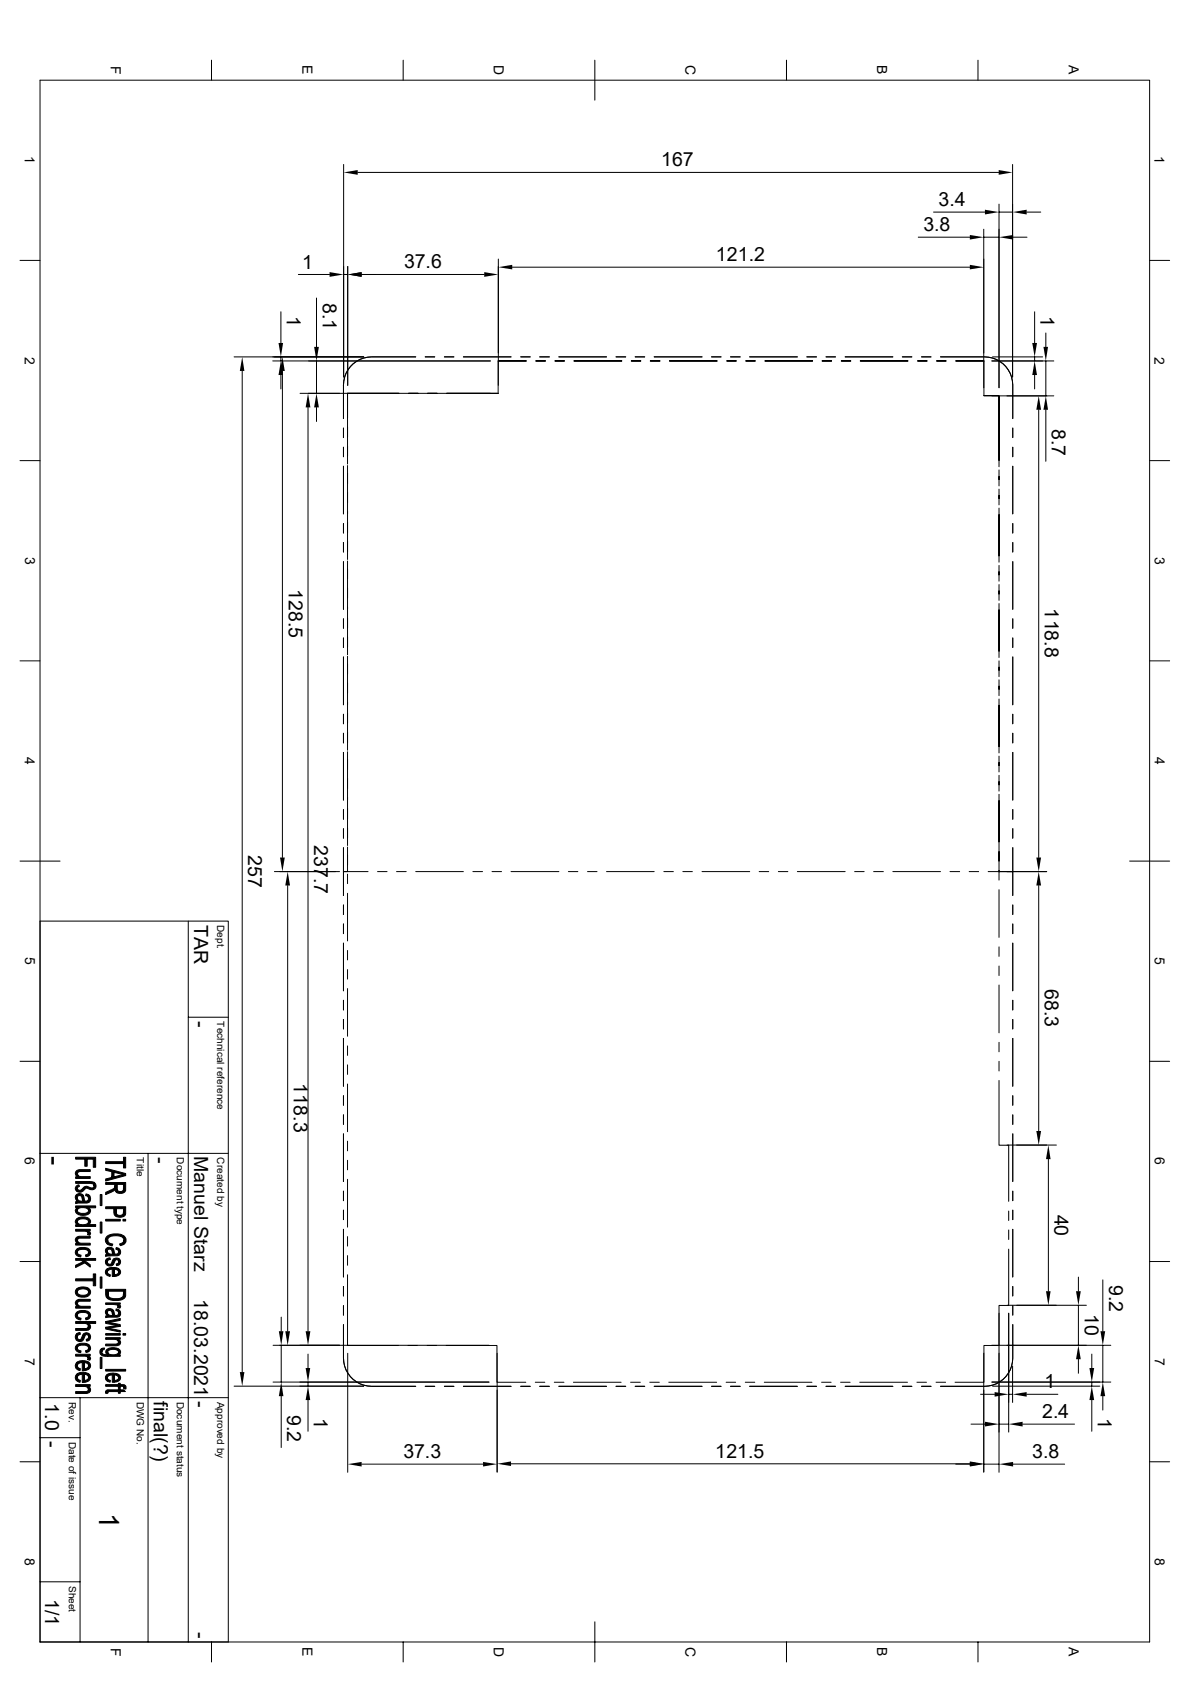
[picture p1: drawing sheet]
<svg xmlns="http://www.w3.org/2000/svg" width="297mm" height="420mm" viewBox="0 0 297 420" stroke-linecap="round" stroke-linejoin="round" font-family="sans-serif">
<g fill="none" stroke="#000" stroke-width=".25">
<path d="M52.8 15v5M100.6 15v5M148.5 15v10M196.3 15v5M244.1 15v5M10 20h276.9v390h-276.9zM85.8 41.1v53M89.3 43.1h160M229.2 59.2h12.9M233 53h12.8M245.5 57.2v39.6M245.5 59.2h3.8"/>
<path d="M249.3 51v45.8M249.3 53h3.4M252.7 41.1v53M252.9 59.2h3.4M256.2 53h3.6M5 65h5M70.1 77.9v7.7M74.5 68.5h7.8M79 74.4v12.2M85.8 68.5h1M86.8 66.5v29.7M90.3 68.5h30.6"/>
<path d="M124.4 64.7v31.5M127.8 66.7h114.3M258.2 77.9v7.7M286.9 65h5M58.4 89.1h32.4M60.5 92.6v250M68.1 90.1h54.3M70.1 89.1v1M70.1 93.6v3.5M70.5 92.6v121.5M74.9 98.2h49.4M79 90.1v8.1"/>
<path d="M86.7 98.2v17.7M103.8 89.1h-11a7 7 0 0 0-7.1 7v8.4M106.1 89.1h2.4M110.9 89.1h2.4M115.7 89.1h11.9M124.3 90.1v8.1zM124.3 90.1h7.1M130 89.1h2.3M133.7 90.1h2.4M134.7 89.1h2.4M138.5 90.1h2.4M139.5 89.1h11.9"/>
<path d="M143.3 90.1h11.9M153.8 89.1h2.4M157.6 90.1h2.3M158.5 89.1h2.4M162.3 90.1h2.4M163.3 89.1h11.9M167.1 90.1h11.9M177.6 89.1h2.4M181.4 90.1h2.4M182.3 89.1h2.4M186.1 90.1h2.4M187.1 89.1h11.9"/>
<path d="M190.9 90.1h11.9M201.4 89.1h2.4M205.2 90.1h2.4M206.2 89.1h2.3M210 90.1h2.3M210.9 89.1h11.9M214.7 90.1h11.9M225.2 89.1h2.4M229 90.1h2.4M230 89.1h2.4M233.8 90.1h2.3M234.7 89.1h11a7 7 0 0 1 7.1 7v8.4"/>
<path d="M238.5 90.1h7.1M245.6 90.1v8.7zM247.6 90.1h15.4M247.6 98.8h15.4M247.7 89.1h12.5M258.2 89.1v1M258.2 93.6v3.5M261 83.1v3.5M261 90.1v8.7M5 115h5M76.9 101.7v230.7M79 101.7v3.5"/>
<path d="M85.7 106.9v2.4M85.7 111.7v2.3M85.7 116.4v11.9M86.7 116.2v23.5M249.3 115v-16.2h-3.7h3.7v17.7M249.3 117.3v4M252.8 106.9v2.4M252.8 111.7v2.3M252.8 116.4v11.9M259.2 102.3v111.8M261 102.3v12.9M286.9 115h5"/>
<path d="M85.7 130.7v2.4M85.7 135.5v2.3M249.3 122.1v4M249.3 126.9v13.5M252.8 130.7v2.4M252.8 135.5v2.3M85.7 140.3v11.8M85.7 154.5v2.4M85.7 159.3v2.4M86.7 140.1v23.4M249.3 141.2v3.9M249.3 146v3.9"/>
<path d="M249.3 150.7v13.5M252.8 140.3v11.8M252.8 154.5v2.4M252.8 159.3v2.4M5 165h5M85.7 164v12M85.7 178.4v2.3M86.7 163.9v23.4M249.3 165v4M249.3 169.8v3.9M249.3 174.5v13.5M252.8 164v12"/>
<path d="M252.8 178.4v2.3M286.9 165h5M85.7 183.1v2.4M85.7 187.9v11.9M86.7 187.7v23.4M249.3 199.9v17.7h3.5M249.3 188.8v3.9M249.3 193.6v3.9M249.3 198.3v11.9M252.8 183.1v2.4M252.8 187.9v11.9M5 215h10"/>
<path d="M68.5 217.6h16.3M85.7 202.1v2.5M85.7 206.9v2.4M85.7 211.7v11.9M85.7 217.6h6.2M86.7 218.3v2.3M86.7 211.5v6.1M94.2 217.6h2.4M99 217.6h2.4M103.8 217.6h11.9M118 217.6h2.4M122.8 217.6h2.4"/>
<path d="M127.6 217.6h11.9M141.9 217.6h2.3M146.6 217.6h2.4M151.4 217.6h11.9M165.7 217.6h2.4M170.4 217.6h2.4M175.2 217.6h11.9M189.5 217.6h2.4M194.3 217.6h2.3M199 217.6h11.9M213.3 217.6h2.4M218.1 217.6h2.4"/>
<path d="M222.8 217.6h11.9M237.1 217.6h2.4M241.9 217.6h2.4M246.6 217.6h14.6M249.3 212.6v2.4M249.3 217.4v2.4M252.8 202.1v2.5M252.8 206.9v2.4M252.8 211.7v11.9M281.9 215h10M10 230h47v180M47 230v180"/>
<path d="M71.8 221.1v111.3M85.7 226v2.3M85.7 230.7v2.4M85.7 235.5v11.9M86.7 223.1v11.8M86.7 237.3v2.4M249.3 222.2v11.9M249.3 236.4v2.4M252.8 226v2.3M252.8 230.7v2.4M252.8 235.5v11.9M259.2 221.1v61.3"/>
<path d="M47 254h10M85.7 249.8v2.4M85.7 254.6v2.3M85.7 259.3v11.9M86.7 242.1v2.4M86.7 246.8v11.9M249.3 241.2v2.4M249.3 246v11.9M252.8 249.8v2.4M252.8 254.6v2.3M252.8 259.3v11.9M5 265h5"/>
<path d="M85.7 273.6v2.4M85.7 278.4v2.4M86.7 261.2v2.3M86.7 265.9v2.4M86.7 270.7v11.9M249.3 269.8v16.2h2.5v14M249.3 260.3v2.3M249.3 265v2.4M252.8 273.6v2.4M252.8 278.4v2.4M286.9 265h5M10 288h47"/>
<path d="M37 288v122M85.7 283.1v11.9M85.7 297.4v2.4M86.7 284.9v2.5M86.7 289.7v2.4M86.7 294.5v11.9M251.3 285.9h12.4M252.8 283.1v11.9M252.8 297.4v2.4M261.7 289.4v33M5 315h5M85.7 302.2v2.3"/>
<path d="M85.7 307v11.9M86.7 308.8v2.3M86.7 313.5v2.4M86.7 318.3v17.7h12.7M251.8 311.9v14.1h-2.5v10h-3.7v9.1h-7.2M251.8 302.4v2.4M251.8 307.1v2.4M252.8 302.2v2.3M252.8 307v11.9M269.2 318.9v3.5M275.3 319.6v12.8M286.9 315h5"/>
<path d="M68.2 335.9h53.8M70.2 328.9v3.5M70.2 335.9v9.2M76.9 338.1v3.5M85.7 330.8v8.3a7 7 0 0 0 7.1 7.1h11M85.7 321.2v2.4M85.7 326v2.4M86.8 337.9v29.7M101.8 336h2.4M106.6 336h2.4M111.3 336h12.7v9.1h7.2M124.1 337.9v29.7"/>
<path d="M245.5 337.9v29.7M247.6 335.9h29.6M249.3 327.9v39.7M251.3 325.9h19.8M251.8 327.9v29.7M252.8 330.8v8.3a7 7 0 0 1-7.1 7.1h-11M252.8 321.2v2.4M252.8 326v2.4M269.2 325.9v10M269.2 339.4v3.5M272.5 338.1v3.5M275.3 335.9v9.2"/>
<path d="M10 359h10M10 349h47M20 349v61M58.4 346.1h32.4M68.2 345.1h53.8M70.2 348.6v12.8M76.9 345.1v1M76.9 349.6v7.8M106.1 346.2h2.4M110.9 346.2h2.4M115.7 346.2h11.9M130 346.2h2.3"/>
<path d="M133.6 345.1h2.4M134.7 346.2h2.4M138.3 345.1h2.5M139.5 346.2h11.9M143.1 345.1h11.9M153.8 346.2h2.4M157.4 345.1h2.4M158.5 346.2h2.4M162.2 345.1h2.3M163.3 346.2h11.9M166.9 345.1h12M177.6 346.2h2.4"/>
<path d="M181.2 345.1h2.4M182.3 346.2h2.4M186 345.1h2.4M187.1 346.2h11.9M190.8 345.1h11.8M201.4 346.2h2.4M205.1 345.1h2.3M206.2 346.2h2.3M209.8 345.1h2.4M210.9 346.2h11.9M214.6 345.1h11.9M225.2 346.2h2.4"/>
<path d="M228.9 345.1h2.3M230 346.2h2.4M233.6 345.1h2.4M242.4 355.6h3.4M244.7 348.1h3.5M247.6 345.1h29.6M247.7 346.1h26.8M249.3 355.6h2.5M251.8 348.1h.9M252.7 341.1v9.1M255.2 355.6h13M256.2 348.1h7.8"/>
<path d="M272.5 345.1v1M272.5 349.6v7.8M275.3 348.6v3.5M5 365h5M90.3 365.6h30.3M127.6 365.5h114.5M238.5 365.6h3.6M245.5 365.6h3.8M252.9 365.6h12.8M286.9 365h5M10 395h10M52.8 410v5"/>
<path d="M100.6 410v5M148.5 405v10M196.3 410v5M244.1 410v5"/>
</g>
<g fill="#000" stroke="#000" stroke-width=".25">
<path d="M19.3 299.1v.9z" fill-rule="evenodd"/>
<path d="M19.3 293.1l.1 .7z" fill-rule="evenodd"/>
<path d="M19.1 296.1l.5-.3 .3 .4-.6 .3-.1 1a.83 .83 0 0 1-.1-1.4z" fill-rule="evenodd"/>
<path d="M19 298.4a1.18 1.18 0 0 1 1.7 0v1.4a1.35 1.35 0 0 0-.8-1.3l-.6 .4-.1 1a1.2 1.2 0 0 1-.2-1.5z" fill-rule="evenodd"/>
<path d="M21.5 298.1l.6 .2v1l-.2-.5-.5-.2z" fill-rule="evenodd"/>
<path d="M18.9 292.5l.9-.4h2.7v.4l-2.8 .1-.4 .3v.9l-.5-.6z" fill-rule="evenodd"/>
<path d="M18.9 293.8h.5l.1-.3 .6 .3h2.4v.5h-3.6z" fill-rule="evenodd"/>
<path d="M19.3 299.4l.5 .4 .9 .1v-1.4l.3 .8a.56 .56 0 0 0 .5 .6 .56 .56 0 0 0 .6-.6v-1a1.14 1.14 0 0 1 .4 1.4 1.14 1.14 0 0 1-1.3 .7l-2.3 .1v-.4l.4-.1z" fill-rule="evenodd"/>
<path d="M18.9 295l4.3 .1 .3 .1v.9l-.3-.4-.6-.2h-3.7z" fill-rule="evenodd"/>
<path d="M18.9 289h5v2.5h-.6v-2.1h-1.5v1.8h-.6v-1.8h-2.3z" fill-rule="evenodd"/>
<path d="M19.3 296.8a.83 .83 0 0 0 .8 .4 .83 .83 0 0 0 .7-.7 1.33 1.33 0 0 1 1.8 .1h.5l.4-.3v-1.1a1.06 1.06 0 0 1 .2 1.6 1.06 1.06 0 0 1-1.5 .1l-.5-.2-.3 .1a1.6 1.6 0 0 1-2.2 .7z" fill-rule="evenodd"/>
<path d="M25 298.3h.4v2.7h-.4z" fill-rule="evenodd"/>
<path d="M26.4 297.7l1-.4a1.25 1.25 0 0 0 1.2-1.1l.1 .9-.4 .3-1.9 .9z" fill-rule="evenodd"/>
<path d="M29.2 295.7v1a.83 .83 0 0 0 .8 .8 .83 .83 0 0 0 .8-.7v1.1l-.4 .1-1.1-.1z" fill-rule="evenodd"/>
<path d="M26.4 290.1h4.4v-1.1h.6v2.6h-.6v-1.1h-4.4z" fill-rule="evenodd"/>
<path d="M26.4 291.7l5 1.3v.5l-3-.8-.5 1.3v-1.4l-1.5-.4z" fill-rule="evenodd"/>
<path d="M26.4 294.4l1.5-.4 .5-1.3v1.2l2.4-.6 .6 .2-5 1.4z" fill-rule="evenodd"/>
<path d="M26.4 295.3h5l-.1 2.1-.5 .4v-2.1h-1.6l-.1 2.1-.4-.6-.1-1.5h-2.2z" fill-rule="evenodd"/>
<path d="M19.2 301.6l.1-.1v.8z" fill-rule="evenodd"/>
<path d="M19.1 304.4l.2-.2v1.6a.84 .84 0 0 1-.2-1.4z" fill-rule="evenodd"/>
<path d="M19.3 309.7l.1 .8z" fill-rule="evenodd"/>
<path d="M19.2 311.9l.1 1 .3 .3 .6 .2v.5a1.14 1.14 0 0 1-1.3-.7 1.14 1.14 0 0 1 .3-1.3z" fill-rule="evenodd"/>
<path d="M21.3 313.4l.5-.2 .3-.5-.1 .9-.5 .2z" fill-rule="evenodd"/>
<path d="M18.9 315.9l1.8-.9 .3-.3 1.5 1.1v.6l-1.3-1.1-2.3 1.2z" fill-rule="evenodd"/>
<path d="M18.9 307h3.6v.3h-.5v.6l-.2-.3-.5-.2h-2.4z" fill-rule="evenodd"/>
<path d="M18.9 309.2l.8-.5h2.8v.5h-2.9l-.3 .3v.9l-.5-.6z" fill-rule="evenodd"/>
<path d="M18.9 310.5h.5l.1-.4 .7 .3h2.3v.5h-3.6z" fill-rule="evenodd"/>
<path d="M19.2 301.6l.1 .7a1.78 1.78 0 0 0 2.5 .4l.3-.4v-.7a1.05 1.05 0 0 1 .3 1.3 1.05 1.05 0 0 1-1.1 .5 1.89 1.89 0 0 1-2.5-1.2z" fill-rule="evenodd"/>
<path d="M19.3 304.2l1.2-.3a1.54 1.54 0 0 1 2.1 1.3l-.5 .6v-.7a1.64 1.64 0 0 0-2.2-.6l-.5 .3-.1 .3z" fill-rule="evenodd"/>
<path d="M22 307.3l.4 .3 .2 .3-.2 .5-.6-.1z" fill-rule="evenodd"/>
<path d="M19.4 311.7l1.3-.2a1.42 1.42 0 0 1 1.8 1.6l-.4 .5v-.9a1.66 1.66 0 0 0-2.3-.6l-.4 .3-.1 .3z" fill-rule="evenodd"/>
<path d="M18.9 314.2h5v.5h-2.9l-.3 .3-.4-.3h-1.4z" fill-rule="evenodd"/>
<path d="M18.9 301.1h5v.5h-1.8v.7a1.83 1.83 0 0 0-2.6-.4l-.2 .1v-.5h-.4z" fill-rule="evenodd"/>
<path d="M19.3 305.3a1.83 1.83 0 0 0 2.8-.1v-.1v.7h1.8v.4h-5v-.4h.4z" fill-rule="evenodd"/>
<path d="M25 305.1h.4v2.8h-.4z" fill-rule="evenodd"/>
<path d="M25 318.9h.4v2.7h-.4z" fill-rule="evenodd"/>
<path d="M26.8 312.4v.8z" fill-rule="evenodd"/>
<path d="M26.8 314.3l.7-.2 .1 .4-.6 .2-.2 .4z" fill-rule="evenodd"/>
<path d="M26.7 316.9l.1-.1 .1 1.1 .7 .4-.1 .4a1.08 1.08 0 0 1-1.1-.6 1.08 1.08 0 0 1 .3-1.2z" fill-rule="evenodd"/>
<path d="M26.9 309.6a1.11 1.11 0 0 0 1.3 1l-.2 .5-1.2-.5z" fill-rule="evenodd"/>
<path d="M26.5 311.7a1.29 1.29 0 0 1 1.7 .1v1.3a1.04 1.04 0 0 0-1-1.2l-.4 .4v.8a.94 .94 0 0 1-.3-1.4z" fill-rule="evenodd"/>
<path d="M29 311.5l.6 .2v.9l-.1-.3-.6-.4z" fill-rule="evenodd"/>
<path d="M26.8 316.8l.9-.3 1.4 .1 .5 .2v.8l-.3-.5-.8-.2v1.8h-.5v-1.8l-.9 .2-.3 .5z" fill-rule="evenodd"/>
<path d="M26.6 314.4l.2-.1v.8a.63 .63 0 0 0 .7 .6 .63 .63 0 0 0 .5-.8 1.14 1.14 0 0 1 1.6-.7v.9a.51 .51 0 0 0-.5-.6 .51 .51 0 0 0-.5 .6 1.11 1.11 0 0 1-1.5 1 1.11 1.11 0 0 1-.5-1.7z" fill-rule="evenodd"/>
<path d="M26.4 304.5h3.6v.4h-3.6z" fill-rule="evenodd"/>
<path d="M26.8 312.7l.5 .4 .9 .1v-1.4l.3 .6a.57 .57 0 0 0 .4 .8 .57 .57 0 0 0 .7-.6v-.9a1.03 1.03 0 0 1 .4 1.3 1.03 1.03 0 0 1-1.3 .6l-2.3 .1v-.4l.4-.1z" fill-rule="evenodd"/>
<path d="M29.6 314.2a.96 .96 0 0 1 .5 1.1 .96 .96 0 0 1-1 .7l-.1-.4 .4-.1 .2-.3z" fill-rule="evenodd"/>
<path d="M28.5 316.9v1.4l.7-.1 .3-.3 .1-1.1a1.04 1.04 0 0 1 .4 1.3 1.04 1.04 0 0 1-1.2 .6h-.3z" fill-rule="evenodd"/>
<path d="M29 301.8v.9a.92 .92 0 0 0 .9 .8 .92 .92 0 0 0 .9-.8v1a1.98 1.98 0 0 1-1.8 0z" fill-rule="evenodd"/>
<path d="M29.8 310.6l.8-.3 .3-.6v1l-.9 .3z" fill-rule="evenodd"/>
<path d="M30.7 304.5h.7v.4h-.7z" fill-rule="evenodd"/>
<path d="M26.4 301.3h5l-.1 2.1-.5 .3v-1.9h-1.8v1.9l-.6-.6v-1.3h-2z" fill-rule="evenodd"/>
<path d="M26.7 308.7l1.2-.5 1.9-.1a1.48 1.48 0 0 1 1.4 .8 1.48 1.48 0 0 1-.1 1.7l-.2 .1v-1a1.88 1.88 0 0 0-2.4-1.1 1.39 1.39 0 0 0-1.6 1l-.1 1a1.25 1.25 0 0 1-.1-1.9z" fill-rule="evenodd"/>
<path d="M19.3 325.5l.1 .7z" fill-rule="evenodd"/>
<path d="M19.3 333l.7-.3 .1 .5-.5 .1-.3 .6z" fill-rule="evenodd"/>
<path d="M19.2 327.6l.1 1.1 .3 .3 .6 .1v.5a1.14 1.14 0 0 1-1.3-.6 1.14 1.14 0 0 1 .3-1.4z" fill-rule="evenodd"/>
<path d="M19.2 335.8l.1 1 .3 .3 .6 .2v.4a1.11 1.11 0 0 1-1.3-.6 1.11 1.11 0 0 1 .3-1.3z" fill-rule="evenodd"/>
<path d="M18.9 331.7h2.4a.6 .6 0 0 0 .8-.5v.9l-.4 .1h-2.8z" fill-rule="evenodd"/>
<path d="M19.3 321.7l.1-.1a3.1 3.1 0 0 1 2.7 .1v.9a1.69 1.69 0 0 0-2.5-.5l-.3 .5z" fill-rule="evenodd"/>
<path d="M21.3 329.1l.5-.2 .3-.4-.1 .9-.5 .2z" fill-rule="evenodd"/>
<path d="M19 333.2l.3-.2v.9a.56 .56 0 0 0 .6 .6 .56 .56 0 0 0 .5-.6 1.12 1.12 0 0 1 1.7-.9v.8a.52 .52 0 0 0-.5-.6 .52 .52 0 0 0-.5 .7 1.14 1.14 0 0 1-1.5 1 1.14 1.14 0 0 1-.6-1.7z" fill-rule="evenodd"/>
<path d="M21.3 337.3l.5-.2 .3-.5-.1 1-.5 .1z" fill-rule="evenodd"/>
<path d="M18.9 324.9l.8-.5h2.8v.5l-2.9 .1-.3 .3v.9l-.5-.6z" fill-rule="evenodd"/>
<path d="M18.9 326.2h.5l.1-.4 .7 .4h2.3v.4h-3.6z" fill-rule="evenodd"/>
<path d="M18.9 338.2h3.6v.3h-.5v.6l-.2-.3-.5-.2h-2.4z" fill-rule="evenodd"/>
<path d="M19.2 321.8l.1-.1v.9a1.58 1.58 0 0 0 2.3 .7l.5-.4v-1.2a1.28 1.28 0 0 1 .3 1.6 1.28 1.28 0 0 1-1.5 .6 1.53 1.53 0 0 1-2.1-1.6z" fill-rule="evenodd"/>
<path d="M19.4 327.5l1.3-.3a1.42 1.42 0 0 1 1.8 1.7l-.4 .4v-.8a1.66 1.66 0 0 0-2.3-.7l-.4 .3-.1 .4z" fill-rule="evenodd"/>
<path d="M22.1 330.5a.88 .88 0 0 1 .5 .8 .88 .88 0 0 1-.5 .8z" fill-rule="evenodd"/>
<path d="M22.1 333a1.03 1.03 0 0 1 .4 1.1 1.03 1.03 0 0 1-.9 .8l-.1-.5 .6-.3z" fill-rule="evenodd"/>
<path d="M19.4 335.7l1.3-.3a1.47 1.47 0 0 1 1.9 1.4l-.5 .7v-.9a1.69 1.69 0 0 0-2.5-.5l-.3 .5z" fill-rule="evenodd"/>
<path d="M22 338.5l.4 .3 .2 .3-.2 .5-.6-.1z" fill-rule="evenodd"/>
<path d="M18.9 319.3h4.4v-1.2h.6v3h-.6v-1.3h-4.4z" fill-rule="evenodd"/>
<path d="M18.9 330h5v.5h-1.8v1.6v-1.1l-.3-.4-.5-.1h-2.4z" fill-rule="evenodd"/>
<path d="M25 338.9h.4v2.8h-.4z" fill-rule="evenodd"/>
<path d="M25.4 336.7l.7-.1-.1 .4-.3 .1-.3 .5z" fill-rule="evenodd"/>
<path d="M26.8 327.7v.8z" fill-rule="evenodd"/>
<path d="M25.2 336.8l.2-.1v.9a.88 .88 0 0 0 1.3 .6h.2v.5a1.42 1.42 0 0 1-2-1.1z" fill-rule="evenodd"/>
<path d="M26.5 327.1a1.29 1.29 0 0 1 1.7 .1v1.2a1.03 1.03 0 0 0-1.1-1.2l-.3 .4v.8a.94 .94 0 0 1-.3-1.3z" fill-rule="evenodd"/>
<path d="M29.5 334.4v.7z" fill-rule="evenodd"/>
<path d="M29.6 337.6v.7z" fill-rule="evenodd"/>
<path d="M29 326.8l.6 .2v.9l-.2-.5-.5-.2z" fill-rule="evenodd"/>
<path d="M26.4 325.3h3.6v.4h-.5v.5l-.2-.3-.6-.1-2.3-.1z" fill-rule="evenodd"/>
<path d="M26.4 330l3.6-.8v.5l-2.9 .5z" fill-rule="evenodd"/>
<path d="M26.4 330l3.6 .8v.4l-3.6-.7z" fill-rule="evenodd"/>
<path d="M26.4 331.4l2.8-.5 .8 .3-2.8 .4z" fill-rule="evenodd"/>
<path d="M26.4 331.4l3.6 .8v.4l-3.6-.7z" fill-rule="evenodd"/>
<path d="M26.4 333h3.6v.4h-3.6z" fill-rule="evenodd"/>
<path d="M26.4 334h3.6v.4h-.5v.4l-.9-.4h-2.2z" fill-rule="evenodd"/>
<path d="M26.9 337.6a1.67 1.67 0 0 0 2.3 .5l.4-.4v.6h.4v.4h-3.1z" fill-rule="evenodd"/>
<path d="M29.5 325.7l.6 .4-.2 .5-.6-.1z" fill-rule="evenodd"/>
<path d="M26.8 328l.6 .4 .8 .1v-1.3l.3 .5a.56 .56 0 0 0 .5 .8 .56 .56 0 0 0 .6-.6v-.9a1.03 1.03 0 0 1 .4 1.3 1.03 1.03 0 0 1-1.3 .6l-2.3 .1v-.4l.4-.1z" fill-rule="evenodd"/>
<path d="M26.4 335.6h2.8l.3-.4 .1-.7a.84 .84 0 0 1 .4 1 .84 .84 0 0 1-1 .5h-2.6z" fill-rule="evenodd"/>
<path d="M26.5 337.2a2.56 2.56 0 0 1 3.5 .1l.1 .6-.5 .4v-.7a1.69 1.69 0 0 0-2.7 0v1.1v-.5l-.5-.4z" fill-rule="evenodd"/>
<path d="M27 322.4v.7a1.35 1.35 0 0 0 1.7 1.2 1.52 1.52 0 0 0 2.1-1.2v1.3l-1.3 .3h-1.4l-1.1-.4z" fill-rule="evenodd"/>
<path d="M30.7 333h.7v.4h-.7z" fill-rule="evenodd"/>
<path d="M26.4 321.9h5l-.1 1.8-.4 .6-.1-1.9h-3.8v1.9l-.5-.6z" fill-rule="evenodd"/>
<path d="M19.1 340.3l.2-.2v1.1l.3 .3 .5 .3-.1 .4a1.18 1.18 0 0 1-1.1-.7 1.18 1.18 0 0 1 .2-1.2z" fill-rule="evenodd"/>
<path d="M19.1 343.2l.2-.2v1.1l.3 .4 .5 .2-.1 .4a1.18 1.18 0 0 1-1.1-.6 1.18 1.18 0 0 1 .2-1.3z" fill-rule="evenodd"/>
<path d="M22 346.2l.1 .7z" fill-rule="evenodd"/>
<path d="M19.3 340.1a2.75 2.75 0 0 1 2.8 0v.9l-.2-.5-.9-.3v2l-.1 .1h-.4v-2.1l-.9 .2-.3 .6z" fill-rule="evenodd"/>
<path d="M19.3 343a2.75 2.75 0 0 1 2.8 0v1l-.2-.5-.9-.3v1.9l-.1 .1h-.4v-2l-.9 .2-.3 .6z" fill-rule="evenodd"/>
<path d="M18.9 345.7h3.6v.5h-.5v.4l-.7-.4h-2.4z" fill-rule="evenodd"/>
<path d="M21 340.2v1.6h.2l.5-.2 .4-.4v-1.1a1.19 1.19 0 0 1 .4 1.4 1.19 1.19 0 0 1-1.3 .7h-.2z" fill-rule="evenodd"/>
<path d="M21 343.2v1.5h.2l.5-.1 .4-.4v-1.2a1.19 1.19 0 0 1 .4 1.5 1.19 1.19 0 0 1-1.3 .6h-.2z" fill-rule="evenodd"/>
<path d="M18.9 347.5l2.8-.1 .4-.4v-.8a.95 .95 0 0 1 .4 1.2 .95 .95 0 0 1-1.2 .5h-2.4z" fill-rule="evenodd"/>
<path d="M26.4 341.9h5v.4h-5z" fill-rule="evenodd"/>
<path d="M26.5 347.2l.4-.2v.9h-.5l-.1-.4z" fill-rule="evenodd"/>
<path d="M26.6 343.3l.2-.1 .1 1.1 .7 .4-.1 .4a1.09 1.09 0 0 1-1.1-.6 1.09 1.09 0 0 1 .2-1.2z" fill-rule="evenodd"/>
<path d="M26.8 343.2l.8-.3h1.4l.6 .3v.8l-.3-.5-.8-.2v1.8h-.5v-1.8l-.8 .2-.4 .5z" fill-rule="evenodd"/>
<path d="M28.5 343.3v1.4l1-.4 .1-1.1a1.04 1.04 0 0 1 .4 1.3 1.04 1.04 0 0 1-1.2 .6h-.3z" fill-rule="evenodd"/>
<path d="M26.4 345.7h3.1v-.3h.5v.3l.9 .1v.7l-.3-.3h-.6v.4h-.5v-.4h-3.1z" fill-rule="evenodd"/>
<path d="M26.9 347h2.6v-.2h.5v.2h.9l.4 .5h-1.3v.4h-.5v-.4h-2.4l-.2 .2z" fill-rule="evenodd"/>
<path d="M30.9 345.8l.6 .4-.1 .6h-.5z" fill-rule="evenodd"/>
</g>
<g fill="#000">
<path d="M85.8 43.1l3.5-.6v1.1zM242.1 58.7l3.4 .5-3.4 .6zM245.8 52.4l3.5 .6-3.5 .6zM249.3 42.5l3.4 .6-3.4 .5zM249.3 59.2l3.6-.5v1.1zM252.7 53l3.5-.6v1.2zM82.3 67.9l3.5 .6-3.5 .6zM86.8 68.5l3.5-.6v1.2zM120.9 67.9l3.5 .6-3.5 .6zM124.4 66.7l3.4-.6v1.2zM242.1 66.1l3.4 .6-3.4 .6zM60.5 89.1l.5 3.5h-1.1z"/>
<path d="M70.1 90.1l.6 3.5h-1.2zM69.5 85.6h1.2l-.6 3.5zM70.5 89.1l.6 3.5h-1.2zM78.4 86.6h1.2l-.6 3.5zM258.2 90.1l.6 3.5h-1.2zM257.6 85.6h1.2l-.6 3.5zM260.4 86.6h1.2l-.6 3.5zM76.9 98.2l.6 3.5h-1.2zM79 98.2l.6 3.5h-1.2zM259.2 98.8l.6 3.5h-1.1zM261 98.8l.6 3.5h-1.2zM69.9 214.1h1.2l-.6 3.5z"/>
<path d="M258.7 214.1h1.1l-.6 3.5zM71.8 217.6l.6 3.5h-1.2zM259.2 217.6l.6 3.5h-1.1zM258.7 282.4h1.1l-.6 3.5zM261.7 285.9l.5 3.5h-1.1zM69.6 332.4h1.1l-.5 3.5zM71.2 332.4h1.2l-.6 3.5zM76.3 332.4h1.2l-.6 3.5zM261.1 322.4h1.1l-.5 3.5zM269.2 335.9l.5 3.5h-1.1zM268.6 322.4h1.1l-.5 3.5zM274.7 332.4h1.1l-.5 3.5z"/>
<path d="M59.9 342.6h1.1l-.5 3.5zM70.2 345.1l.5 3.5h-1.1zM76.3 341.6h1.1l-.5 3.5zM76.9 346.1l.5 3.5h-1.1zM245.8 355l3.5 .6-3.5 .6zM248.2 347.6l3.6 .5-3.6 .6zM251.8 355.6l3.4-.6v1.2zM252.7 348.1l3.5-.5v1.1zM271.9 341.6h1.2l-.6 3.5zM272.5 346.1l.6 3.5h-1.2zM275.3 345.1l.5 3.5h-1.1zM86.8 365.6l3.5-.6v1.2z"/>
<path d="M120.6 365l3.5 .6-3.5 .6zM124.1 365.5l3.5-.6v1.2zM242.1 364.9l3.4 .6-3.4 .6zM242.1 365l3.4 .6-3.4 .6zM249.3 365.6l3.6-.6v1.2z"/>
</g>
<g font-size="7">
<text x="11.5" y="288.8" transform="rotate(90 11.5 288.8)">-</text>
<text x="24.7" y="377.8" transform="rotate(90 24.7 377.8)">1</text>
</g>
<g font-size="4.9">
<text x="165" y="41.5">167</text>
<text x="234.3" y="51.4">3.4</text>
<text x="230.5" y="57.7">3.8</text>
<text x="178.7" y="65.2">121.2</text>
<text x="75.4" y="67.1">1</text>
<text x="100.8" y="67">37.6</text>
<text x="80.6" y="75.7" transform="rotate(90 80.6 75.7)">8.1</text>
<text x="71.6" y="78.8" transform="rotate(90 71.6 78.8)">1</text>
<text x="259.7" y="78.8" transform="rotate(90 259.7 78.8)">1</text>
<text x="262.6" y="107.1" transform="rotate(90 262.6 107.1)">8.7</text>
<text x="72" y="147.1" transform="rotate(90 72 147.1)">128.5</text>
<text x="260.8" y="151.9" transform="rotate(90 260.8 151.9)">118.8</text>
<text x="62" y="213.6" transform="rotate(90 62 213.6)">257</text>
<text x="78.4" y="211" transform="rotate(90 78.4 211)">237.7</text>
<text x="48.5" y="230.9" transform="rotate(90 48.5 230.9)">TAR</text>
<text x="260.8" y="247" transform="rotate(90 260.8 247)">68.3</text>
<text x="48.5" y="254.8" transform="rotate(90 48.5 254.8)">-</text>
<text x="73.4" y="270.5" transform="rotate(90 73.4 270.5)">118.3</text>
<text x="38.5" y="288.8" transform="rotate(90 38.5 288.8)">-</text>
<text x="48.4" y="288.6" transform="rotate(90 48.4 288.6)">Manuel Starz</text>
<text x="263.2" y="303.3" transform="rotate(90 263.2 303.3)">40</text>
<text x="276.8" y="320.9" transform="rotate(90 276.8 320.9)">9.2</text>
<text x="48.5" y="324.4" transform="rotate(90 48.5 324.4)">18.03.2021</text>
<text x="270.7" y="328" transform="rotate(90 270.7 328)">10</text>
<text x="260.7" y="346.7">1</text>
<text x="11.3" y="350.4" transform="rotate(90 11.3 350.4)">1.0</text>
<text x="38.4" y="349.9" transform="rotate(90 38.4 349.9)">final(?)</text>
<text x="48.5" y="349.8" transform="rotate(90 48.5 349.8)">-</text>
<text x="71.7" y="353.4" transform="rotate(90 71.7 353.4)">9.2</text>
<text x="11.5" y="359.8" transform="rotate(90 11.5 359.8)">-</text>
<text x="78.4" y="354.1" transform="rotate(90 78.4 354.1)">1</text>
<text x="260.1" y="354.1">2.4</text>
<text x="274" y="354.1" transform="rotate(90 274 354.1)">1</text>
<text x="100.7" y="364">37.3</text>
<text x="178.5" y="363.9">121.5</text>
<text x="257.6" y="364">3.8</text>
<text x="11.3" y="399.2" transform="rotate(90 11.3 399.2)">1/1</text>
<text x="48.5" y="407.5" transform="rotate(90 48.5 407.5)">-</text>
</g>
<g font-size="3.5">
<text x="27.6" y="16.5" transform="rotate(90 27.6 16.5)">F</text>
<text x="75.5" y="16.3" transform="rotate(90 75.5 16.3)">E</text>
<text x="123.3" y="16.3" transform="rotate(90 123.3 16.3)">D</text>
<text x="171.1" y="16.3" transform="rotate(90 171.1 16.3)">C</text>
<text x="218.9" y="16.3" transform="rotate(90 218.9 16.3)">B</text>
<text x="266.8" y="16.3" transform="rotate(90 266.8 16.3)">A</text>
<text x="6.2" y="39" transform="rotate(90 6.2 39)">1</text>
<text x="288.2" y="39" transform="rotate(90 288.2 39)">1</text>
<text x="6.2" y="89" transform="rotate(90 6.2 89)">2</text>
<text x="288.2" y="89" transform="rotate(90 288.2 89)">2</text>
<text x="6.3" y="139" transform="rotate(90 6.3 139)">3</text>
<text x="288.2" y="139" transform="rotate(90 288.2 139)">3</text>
<text x="6.2" y="189" transform="rotate(90 6.2 189)">4</text>
<text x="288.2" y="189" transform="rotate(90 288.2 189)">4</text>
<text x="6.3" y="239" transform="rotate(90 6.3 239)">5</text>
<text x="288.2" y="239" transform="rotate(90 288.2 239)">5</text>
<text x="6.2" y="289" transform="rotate(90 6.2 289)">6</text>
<text x="288.2" y="289" transform="rotate(90 288.2 289)">6</text>
<text x="6.2" y="339" transform="rotate(90 6.2 339)">7</text>
<text x="288.2" y="339" transform="rotate(90 288.2 339)">7</text>
<text x="6.2" y="389" transform="rotate(90 6.2 389)">8</text>
<text x="288.2" y="389" transform="rotate(90 288.2 389)">8</text>
<text x="27.6" y="411.4" transform="rotate(90 27.6 411.4)">F</text>
<text x="75.5" y="411.3" transform="rotate(90 75.5 411.3)">E</text>
<text x="123.3" y="411.2" transform="rotate(90 123.3 411.2)">D</text>
<text x="171.1" y="411.2" transform="rotate(90 171.1 411.2)">C</text>
<text x="218.9" y="411.3" transform="rotate(90 218.9 411.3)">B</text>
<text x="266.8" y="411.3" transform="rotate(90 266.8 411.3)">A</text>
</g>
<g font-size="2.5">
<text x="54.2" y="231" transform="rotate(90 54.2 231)">Dept.</text>
<text x="54.2" y="255" transform="rotate(90 54.2 255)">Technical reference</text>
<text x="34.2" y="289" transform="rotate(90 34.2 289)">Title</text>
<text x="44.2" y="289" transform="rotate(90 44.2 289)">Document type</text>
<text x="54.2" y="289" transform="rotate(90 54.2 289)">Created by</text>
<text x="17.2" y="350" transform="rotate(90 17.2 350)">Rev.</text>
<text x="34.2" y="350" transform="rotate(90 34.2 350)">DWG No.</text>
<text x="44.2" y="350" transform="rotate(90 44.2 350)">Document status</text>
<text x="54.2" y="350" transform="rotate(90 54.2 350)">Approved by</text>
<text x="17.2" y="360" transform="rotate(90 17.2 360)">Date of issue</text>
<text x="17.2" y="396" transform="rotate(90 17.2 396)">Sheet</text>
</g>
</svg>
